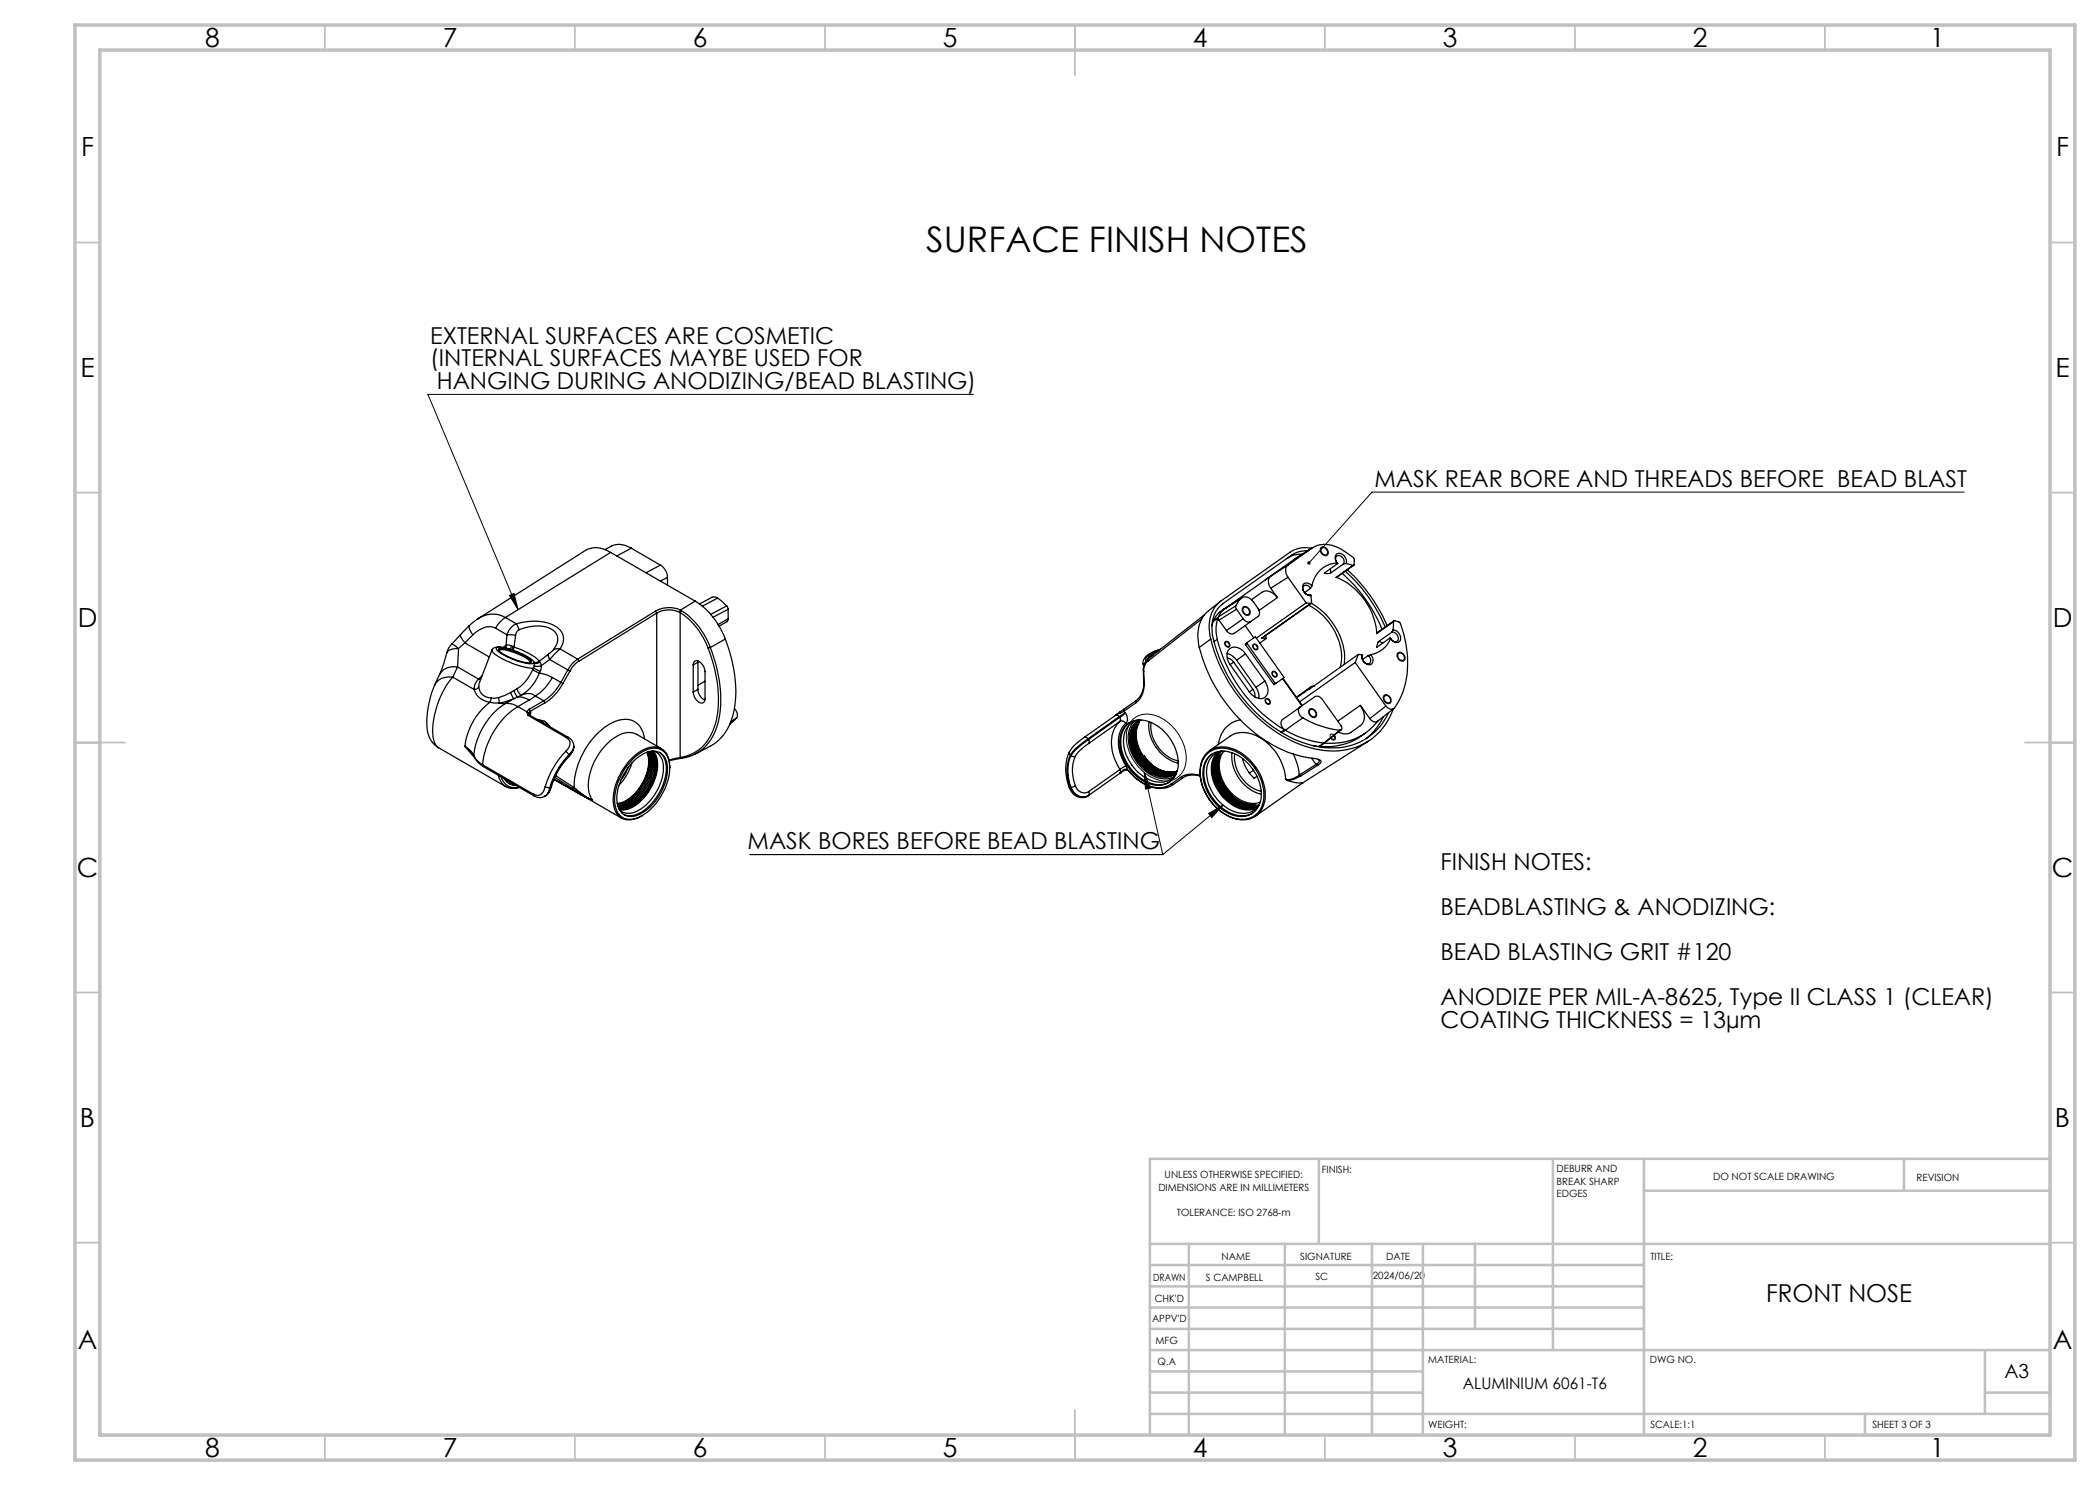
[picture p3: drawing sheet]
<svg xmlns="http://www.w3.org/2000/svg" width="420mm" height="297mm" viewBox="0 0 420 297" stroke-linecap="round" stroke-linejoin="round" font-family="sans-serif">
<g fill="none" stroke="#000" stroke-width=".25">
<path d="M122.1 110.5a4.7 4.7 0 0 0-5-.4l-21.5 13.7M122.1 110.5l-21 13M122.1 110.5l16.9 9.7M126.3 109.6a4.3 4.3 0 0 0-3.9-.4l-1.4 .7M126.3 109.6l5.8 3.4M126.3 109.6l-2.9 1.6M132.1 113a2.95 2.95 0 0 1 1.4 2.5M132.1 113l-2.9 1.5M133.5 115.5v1.5M133.5 115.5l-1.4 .7M142.4 119.5l.7-.1 .4 .2M142.4 119.4l-2.5 1.4"/>
<path d="M143.5 119.6l1.8 1.6M143.5 119.6l-3.1 1.6M248.3 119.6a1.67 1.67 0 0 1 2.4 .8l.9 1.3a1.18 1.18 0 0 1 0 1.6l-4.8 3.4a1.28 1.28 0 0 1-1.5-.6M248.3 119.6l-.5 .5-.6 1.1M248.3 119.6l-3.5 2.2M248.4 119.5l-3.4 2.2M254 115.3a1.96 1.96 0 0 0 .1 2.3M254 115.3l-9 6.4M254.1 115.2l-1.1 .8M254.1 115.2l-.1 .1M254.1 117.6l1.4 1.9M255.5 119.5a2.41 2.41 0 0 0-3.1-1l-2.1 1.4"/>
<path d="M255.5 119.5l-3.7 2.6M257.6 113a1.75 1.75 0 0 0 0 2.5M257.6 115.5l3.6 5.1M257.6 115.5l-3.5 2.1M257.6 113l-3.5 2.2M258.9 111.8l-4.8 3.4M259.1 111.7l-.2 .1M260.5 110.8l-1.7 .2-1.4 .7M261.5 110.2l-1.7 .1-1.5 .7-13.8 9.8a6.5 6.5 0 0 0-1.8 7 30.3 30.3 0 0 0 17.6 20.6 14.6 14.6 0 0 0 13.1-.8 11.6 11.6 0 0 0 4.3-5M262.1 117.6a.78 .78 0 0 0-.7-.6 .78 .78 0 0 0-.8 .6 1.17 1.17 0 0 0 1.4 1.3l.2 .2M262.1 117.6l-1.2 .9M262.2 119.1l.1 1.5-.2 .1"/>
<path d="M262.4 109.6a5.6 5.6 0 0 0-4.4 .9l-13.8 9.7a6.8 6.8 0 0 0-2.2 6.9l.1 .7M262.4 109.6a6 6 0 0 1 6.8 .9l1.6 1.2v1.3l-.3 .1M262.4 117.2a.97 .97 0 0 0-1.1-.6 .97 .97 0 0 0-.8 .9 1.67 1.67 0 0 0 1.7 1.6M262.4 109.6l-4.8 3.4M262.4 117.2l-.3 .4M262.5 109.5l-3.6 2.3M264.4 109.6a.86 .86 0 0 1 .9 .3 .86 .86 0 0 1 0 1.1 .91 .91 0 0 1-.9-.4 .91 .91 0 0 1 0-1zM266 113.8l.1 .3-.1 .6M267.2 115.5a13.2 13.2 0 0 1 8.1 11.2M267.4 112.6a1.1 1.1 0 0 1-.4-1.1 1.1 1.1 0 0 1 .8-.8 1.65 1.65 0 0 1 1.4 2M267.4 112.6a5.4 5.4 0 0 0-5 4.6M267.4 112.6l.1 .1"/>
<path d="M267.5 112.7l-2.6 1.9 1.1 .1M267.5 112.7a.83 .83 0 0 1-.4-.9 .83 .83 0 0 1 .8-.7 1.24 1.24 0 0 1 .8 1.7M268.5 114.7a30 30 0 0 1 7.9 11.1M268.7 112.8l-2.7 1.9M269.1 114.3a31.7 31.7 0 0 1 7.9 11.1M269.2 112.7l1.3 .4M269.2 112.7l-.5 .1M269.5 114a32.5 32.5 0 0 1 7.9 11.1M270.5 113.1l-3.3 2.4M270.8 113.1l-3.6 2.4M86.9 137a17.8 17.8 0 0 0-1.3 9.6 4.5 4.5 0 0 0 2.1 2.9M87.9 135l-1 2"/>
<path d="M89.4 130.6l-.9 2.7-.6 1.7M90.3 128.8a3.3 3.3 0 0 0-.9 1.8M90.3 128.8l.4 .1 1 .8M90.6 135.4a16.7 16.7 0 0 0-3.9 12.5l.4 1.1 .6 .5M90.6 135.4a3.3 3.3 0 0 0-3.7 1.6M90.6 135.4l4.2 2.5M91.5 133.4a3.3 3.3 0 0 0-3.6 1.6M91.5 133.4l-.9 2M91.5 133.4l4.2 2.4M91.7 129.7l-.2 3.7M91.7 129.7a2.28 2.28 0 0 0-2.3 .9M92.1 126.9l-1.8 1.9"/>
<path d="M92.1 126.9a2.38 2.38 0 0 0 .9 1.7M93 128.6l-1.3 1.1M93 128.6l4.9 2.8M93.9 125.1l-1.8 1.8M93.9 125.1a2.02 2.02 0 0 0 .7 1.9M94.6 127l-1.6 1.6M94.8 137.9a3.7 3.7 0 0 0 3.2 2.6M95.6 123.8l-1.7 1.3M95.7 135.8l-.7 1-.2 1.1M95.7 135.8l.4 .1M95.7 137.4a2.46 2.46 0 0 0 2.5 2.2M95.7 137.4a.95 .95 0 0 1-.9 .5"/>
<path d="M96.4 135.1l-.7 .7M98.2 139.6l-.2 .9M98.4 130l-2.6 6.6-.1 .8M98.4 130a2.48 2.48 0 0 0 1.5 1.4 15.8 15.8 0 0 0 6.8 2.2M99.1 125.7a3.7 3.7 0 0 0-4.1 .9l-.4 .4M99.1 125.7l2.3 1.3M99.7 139.5l-1.5 .1M99.7 139.5l.1 1.1M99.7 129.7a8.7 8.7 0 0 1 5.1 1.4 2.34 2.34 0 0 1 1.5 1.3l-.1 .1a8.6 8.6 0 0 1-5-1.4 2.34 2.34 0 0 1-1.5-1.2zM99.8 130.1a1.25 1.25 0 0 1 1.5-.1l2.4 .8a4.1 4.1 0 0 1 2.3 1.7M101.1 123.5a5.4 5.4 0 0 0-2 2.2M101.1 123.5a5.1 5.1 0 0 0-5.5 .3"/>
<path d="M101.1 123.5l2.2 1.2M101.2 129.1l.4-.1 .7 .2M101.2 129.1l-.6 .4M101.2 129.1v.5M101.4 127l1.7 .1M101.4 127l-.2 2.1M102 129.9l-.2-.1a3.8 3.8 0 0 0-3.2-.1l-.2 .3M102 129.9h.1M102 129.9l.4 .1M102.1 129.9a4.7 4.7 0 0 0-2.8-.3v.1a2.35 2.35 0 0 0 1.4 1.3l1.7 .8 1.8 .6a3.3 3.3 0 0 0 2.5 .2M102.1 129.9l.3 .1M102.1 138.5l-2.4 1"/>
<path d="M102.1 138.5l.7 1.2M102.3 129.2l-.3 .7M102.3 129.2l.3 .1M102.4 130l.3 .1M102.6 129.3l-.2 .7M102.6 129.3l.2 .1M102.7 130.1l1.8 .7a5.2 5.2 0 0 1 2.3 1.7M102.8 139.7l-2.2 .8-.8 .1M102.8 138.1l.2 .6 .5 .7M102.8 129.4l2.5 1.1a5.5 5.5 0 0 1 2.5 1.8M102.8 129.4l-.1 .7M102.8 138.1l-.7 .4"/>
<path d="M102.8 139.7l-1.7 1M103.1 127.1l-.3 2.3M103.3 124.7a10.1 10.1 0 0 1 8.1 .7 2.92 2.92 0 0 1 .6 4.4M103.3 124.7l.5 1.2M103.3 124.7l-1.3 1-.6 1.3M103.4 137.8l.2 .6 .6 .6M103.4 137.8l-.6 .3M103.5 139.4h1l1.3 .6M103.5 139.4l-.7 .3M103.8 125.9a1.36 1.36 0 0 0-.7 1.2M103.8 125.9a7.5 7.5 0 0 1 6.9 .2 2.31 2.31 0 0 1 .4 3.2l-.4 .6M104.2 139a2.69 2.69 0 0 1 2.9 .2"/>
<path d="M104.2 139l-.7 .4M106.5 134a8.5 8.5 0 0 1-3.1 3.8M106.5 134l1.4 .7M106.7 132.6h.1M106.7 133.6l1.4 .7M106.7 133.6l-.2 .4M106.8 132.6l.1 .5M106.8 132.5h.1M106.9 133.1l-.2 .5M106.9 132.5l-.2 .1M106.9 133.1l.3 .2 1.1-.2M106.9 132.5l-.1 .1"/>
<path d="M107.1 139.2l-1.3 .8M107.1 139.2l1.7 1M107.8 132.3l-.5 .2h-.5M107.8 132.3l.1 .1M107.8 132.3l-.4 .3-.5-.1M107.9 134.7l-.6 1.1a7.8 7.8 0 0 1-3.1 3.2M107.9 134.7l1.3 .2 1.3 .6M107.9 132.4l.4 .7M107.9 132.4a1.01 1.01 0 0 1-1.1 .2M108.1 134.3l-.2 .4M108.3 133.1l-.2 1.2M109.7 130.8l.2 1.1"/>
<path d="M109.7 130.8l-1.9 1.5M109.9 131.9l-1.6 1.2M109.9 131.9l3.7 2.1M110.5 135.5a10.1 10.1 0 0 1-3.4 3.7M110.5 135.5l1.7 1M110.7 129.9l-1 .9M112 129.8l-2.1 2.1M112 129.8l-.7-.1-.6 .2M112 129.8l3.5 2M112.2 136.5a9.6 9.6 0 0 1-3.4 3.7M112.2 136.5l.4 .2M112.6 136.7a10.3 10.3 0 0 1-3.6 3.9"/>
<path d="M113.6 134l-1.4 2.5M113.6 134l.4 .2M114 134.2l-1.4 2.5M115.5 131.8a5.8 5.8 0 0 0-1.9 2.2M115.5 131.8l.3 .5M115.8 132.3a4.9 4.9 0 0 0-1.8 1.9M131.1 122.2l-15.6 9.6M131.1 122.2l.2 .4M131.3 122.6l-15.5 9.7M131.3 122.6v26.6M135.9 122.4a5 5 0 0 0-4.6 .2M135.9 122.4l.1 .1"/>
<path d="M136 122.5a14.7 14.7 0 0 1 5.6 7.1M136 122.5v29M136.1 122a5.5 5.5 0 0 0-5 .2M136.1 122l.2 .1M136.1 122l-.2 .4M136.3 122.1a14.9 14.9 0 0 1 5.8 7.4M136.3 122.1l-.3 .4M138.6 133a.77 .77 0 0 1 .5-.8 .77 .77 0 0 1 1 .3l.6 .7 .3 .9v5.7a.83 .83 0 0 1-.7 .9 .83 .83 0 0 1-.9-.6l-.5-.8-.3-.9M138.6 133v5.4M139 120.2a15.1 15.1 0 0 1 6.1 7.6M139 120.2l-2.9 1.8M139.6 137.9a2.43 2.43 0 0 0 1.4 2.1"/>
<path d="M139.6 132.4l-1 .6M139.6 132.2v5.7M139.6 137.9l-1 .5M141 136.2l-1.4 .9M141.6 129.6a25.2 25.2 0 0 1 1.5 15.2 8.7 8.7 0 0 1-6.3 6.5l-.8 .2M142.1 129.5a24.7 24.7 0 0 1 1.3 15.7 8.5 8.5 0 0 1-7 6.5M142.1 129.5l-.5 .1M145.1 127.8a25.1 25.1 0 0 1 1.3 15.8 9.1 9.1 0 0 1-4.4 5.7l-3 1.5M145.1 127.8l-3 1.7M145.3 121.2l.3 .6M145.3 121.2l-3.2 1.7M145.6 123.8l-.1 .5-1.7 .9"/>
<path d="M145.6 121.8v2M145.6 121.8l-3 1.7M145.6 123.8l-2 1.1M228.6 132.8l.2 .3M228.6 132.8l.1 .4M228.7 134v.2M228.7 134v2.5M228.7 136.5a4.2 4.2 0 0 1-1.5 3.7M228.7 134.2l.1 2.5M228.7 136.5l.1 .2M228.8 136.7a4.5 4.5 0 0 1-1.6 3.9M229.6 132.3a2.42 2.42 0 0 0-.9 1.9"/>
<path d="M229.6 131.8a2.61 2.61 0 0 0-.9 2.2M229.6 131.8v.5M230.6 131l-.5 .4M231.6 130.2a3.4 3.4 0 0 0-2 1.5v.1M232 129.9a3.9 3.9 0 0 0-2.9 1.9l.1 .4M232.1 129.9a4.4 4.4 0 0 0-3.5 2.5v.4M239.9 129.5a31.4 31.4 0 0 0 16.8 20.6 22.9 22.9 0 0 0 6.8 1.7l.7 .3v.2v.2l-.7 .6M240.3 123.8l-10.7 8.5M240.9 122.9l-11.3 8.9M242.1 127.8a31 31 0 0 0 18 21.1 15.1 15.1 0 0 0 13.3-.5 12.7 12.7 0 0 0 5.3-6.6M242.1 127.8l-2.2 1.7M242.6 124.2l-.2 1"/>
<path d="M242.6 124.2h.1M243.5 127.9a29.6 29.6 0 0 0 13.4 18M243.5 127.9l-.7 .4M243.7 123.5a7 7 0 0 0-.2 4.4M243.7 123.5l.1 .5M243.7 123.5l-1.1 .7M243.7 123.4l-1.1 .8M243.8 124l1.5 2.1M243.9 122.5l-.7 .8-.6 .9M244 120.4l-2.3 1.8a6.7 6.7 0 0 0-2 6.6l.2 .7M244.8 121.8l-1.1 1.6M244.8 121.8l-.9 .7"/>
<path d="M244.9 121.7l-1 .8M244.9 121.8h-.1M245.2 128.4a.51 .51 0 0 1 .6 .3 .51 .51 0 0 1-.2 .6 .56 .56 0 0 1-.5-.3 .56 .56 0 0 1 .1-.6zM245.4 130.7l1.1 .5 .8 .8M245.5 131.6l.6 .2 .6 .6M246 132.9l3.9 5.5M246.7 132.4l3.9 5.5M246.7 132.4l-.7 .5M247.2 121.2l-3.5 2.2M247.2 121.2l.1 .6M247.3 121.8l-3.5 2.2M247.3 121.8l1.3 2"/>
<path d="M247.3 132l3.9 5.5M248.6 123.8a1.25 1.25 0 0 0 1.6 .5M248.6 123.8l-3.3 2.3M248.7 121.5a.87 .87 0 0 1 1 .3 .87 .87 0 0 1 0 1.1 .91 .91 0 0 1-1-.4 .91 .91 0 0 1 0-1zM249 125.1l1.8 2.5M249.1 130.8a2.34 2.34 0 0 0-3.2-1.1 2.45 2.45 0 0 0 .1 3.2M249.1 128.9l5.6 7.9M249.1 130.8l3.9 5.4M249.1 130.8l-1.8 1.2M249.4 128.5l-.3 .2v.2M249.4 128.5v.2M249.4 128.5l1.7-1.2 5.7 8.2-1.6 1.2"/>
<path d="M249.4 128.7l5.6 7.9M249.4 128.7l-.3 .2M250.6 137.9l.3 .6 .1 .9M250.6 137.9l-.7 .5M250.8 128.9a.53 .53 0 0 1 .6 .3 .53 .53 0 0 1-.2 .7 .59 .59 0 0 1-.5-.4 .59 .59 0 0 1 .1-.6zM251.2 137.5l.6 1.4v.8M252.4 127.6l.8 .1M253 136.2a2.34 2.34 0 0 1-.2 3.4 2.58 2.58 0 0 1-2.9-1.2M253 136.2l-1.8 1.3M253.2 127.1v.6M253.2 127.7l-1.2 .9M253.3 139.8a.51 .51 0 0 1 .6 .3 .51 .51 0 0 1-.3 .7 .56 .56 0 0 1-.4-.4 .56 .56 0 0 1 .1-.6z"/>
<path d="M254.6 134.4a.53 .53 0 0 1 .6 .2 .53 .53 0 0 1 0 .7 .58 .58 0 0 1-.6-.9zM255 136.6l.2 .1M255 136.6l-.3 .2M255.2 136.7l-.3 .2-.2-.1M256.5 135.7l3.9 5.5M256.6 135.7l3.9 5.4M261.2 120.6l.9 .1M261.2 120.6l-10 7M261.7 121a12.3 12.3 0 0 1 6.6 11.2l-.3 1.3M262 137.7l-2.7 1.9M262.1 120.7l-9.7 6.9M262.2 137.3l-2.9 2.1"/>
<path d="M262.3 120.7l-9.9 6.9M262.3 120.6a13.4 13.4 0 0 1 6.6 11.2v1.1M262.7 137.2a.61 .61 0 0 0-.7 .5M262.7 137.2h.1M271 132.5l-11.1 7.9M271 132.5l6.2 8.7M271.7 130.9l.7 .1M271.7 130.9l-9.8 6.9 .1-.1M271.7 130.9l-.7 1.6M272.4 131l.1 .2a1.16 1.16 0 0 0 .3 1.2 1.16 1.16 0 0 0 1.1 .3 1.07 1.07 0 0 0-.3-1.6M273.6 131.1l-1.1 .8M274.1 130.9a1.2 1.2 0 0 1-.1 2.1 1.67 1.67 0 0 1-1.6-2"/>
<path d="M274.1 130.9l-.5 .2M275.7 128.3h.3l.5 .3M277 139.2a.85 .85 0 0 1 .9 .3 .85 .85 0 0 1-.1 1 .88 .88 0 0 1-.9-.3 .88 .88 0 0 1 .1-1zM278.1 127.6l-2.8 1.9 .4-1.2M278.1 127.6v.1M278.1 127.7a5.1 5.1 0 0 1-4 3.2M278.4 126.4a1.17 1.17 0 0 1 1 1.8 .99 .99 0 0 1-1.3-.6M278.4 126.4l-2.7 1.9M278.6 126a1.63 1.63 0 0 1 1.4 2.2 1.13 1.13 0 0 1-1.9-.5M278.6 126l-.2 .4M278.7 124.4l-.1 1.6M278.7 124.4l.2-.3 1 .3a19.1 19.1 0 0 1-.1 15.8 2.75 2.75 0 0 1-1.3 1.6 1.51 1.51 0 0 1-1.3-.6"/>
<path d="M278.7 124.4l-3.4 2.3M278.8 124.2l-3.5 2.5M279.6 130.8a.84 .84 0 0 1 1.1 .2 .84 .84 0 0 1-.1 1.1 .96 .96 0 0 1-1-1.3zM87.7 149.5l13.5 7.8M93 149.3a4 4 0 0 1 1.8 1.8M93 149.3l1.8 2M93 149.3l1.3 1.3M94.3 150.6l.5 .7v-.2M94.8 151.1a4.1 4.1 0 0 0 1.7 1.9M94.8 151.3l.6 .9 1.3 1.1M96.5 153l.2 .3 10.2 5.9M96.5 153l10.2 5.9"/>
<path d="M98 140.5a12.8 12.8 0 0 0-5 8.8M98 140.5l1.8 .1M99.7 155a3.1 3.1 0 0 0 4.2 2.5M99.8 140.6l1.3 .1M100.2 155.4a2.85 2.85 0 0 0 3.6 2M101.1 140.7a4.2 4.2 0 0 1 2.5 .6M101.1 140.7a14.3 14.3 0 0 0-6.3 10.4M101.7 156.7l1.2 .2M102 156.4l-1.1-.7a2.59 2.59 0 0 0 2.3 1.4M103.6 141.3a15.9 15.9 0 0 0-7.1 11.7M103.6 141.3l1.8 1.1M105.4 142.4l.2 .7"/>
<path d="M105.4 142.4l.3 .2M105.6 143.1l7.7 4.4M105.7 142.6l-.1 .5M105.8 142.9l.2 .1M105.8 141.8l-.4 .6M105.8 141.8l.3 .4M105.8 140l-2.2 1.3M106 143l-.4 .1M106 143l7.6 4.5M106.1 142.2v.3M106.1 142.2l-.4 .4M106.1 142.7v.4"/>
<path d="M106.1 142.5l-.3 .4 .3-.2M106.1 142.5v.2M106.7 158.9l.2 .3M106.9 159.2a2.06 2.06 0 0 0 2 .1M107.6 144a2.47 2.47 0 0 1 2.4 1.3M107.6 144l.6 .2 .5 .4M108.8 140.2l-3 1.6M108.8 140.2l.2 .4M108.9 144.2l.8 1M109 140.6l-2.9 1.6M109 157.3l-.2 .7a1.39 1.39 0 0 1-2.1 .9M109 157.3l1 .2"/>
<path d="M109 159.2l-.1 .1M110 157.5a2.66 2.66 0 0 1-1.1 1.8M110.1 157.5h-.1M110.2 157.4l-.3 1-.9 .8 .5-.4 .6-1.3M110.8 155.9l5.5 3.1zM110.8 155.8l1.7 1M111 155.5l3.4 2.2M111.1 155.1l.2 .1M111.3 155.2l3.6 2.3M111.3 155.2l-.2 .1M113.1 150.3a17.2 17.2 0 0 0-4.1 7M113.1 150.3l.7 .7"/>
<path d="M113.3 147.5a1.46 1.46 0 0 1 .2 2.5l-.4 .3M113.6 147.5a2.26 2.26 0 0 1 .2 3.8M113.6 147.5h-.3M113.8 151.3a16.4 16.4 0 0 0-3.6 6.2h-.1M113.8 151a16.3 16.3 0 0 0-3.8 6.5M113.8 151.1a15.4 15.4 0 0 0-3.7 6.4M113.8 151.1v.2M113.8 151v.1M114.4 157.7l2.9 1.8M114.7 149.2a2.18 2.18 0 0 1-.9 1.8M114.7 149.3l.1 .2a3 3 0 0 1-1 1.6M114.9 157.5l2.5 2"/>
<path d="M114.9 157.5l-.5 .2M116.2 158.9l1.5 .8M116.2 158.9l1.1 .6M116.2 159l8.1 4.6M117.3 159.5l1.2 .4M117.3 159.5h.1M117.4 159.5l1.1 .4M125.7 153.5l-.5 1-1 1.5M126.4 152.6a11.7 11.7 0 0 1-2.6 4.5M126.5 151.9a6 6 0 0 1 5.1-2.2 3.4 3.4 0 0 1 2.3 3.9 11.8 11.8 0 0 1-6.4 10 3.1 3.1 0 0 1-4.5-2.6 11.4 11.4 0 0 1 3.5-9.1zM126.8 152.2a5.1 5.1 0 0 1 4.8-1.8 3.2 3.2 0 0 1 1.9 3.4 10.6 10.6 0 0 1-6.3 9.4 2.82 2.82 0 0 1-3.8-2.8 11 11 0 0 1 3.4-8.2zM127 158.8l-.4 .3a5 5 0 0 1-3.1 1.8"/>
<path d="M128.9 147.8a4 4 0 0 0-5.9-3.5 14.9 14.9 0 0 0-7.9 10.6l-.2 1.3v1.3M129.4 150.5a7.5 7.5 0 0 1-1.3 6.8 6.8 6.8 0 0 1-4.7 3.4M129.5 150.4a7.7 7.7 0 0 1-1.4 7.1l-1.1 1.3M129.5 150.4a7.2 7.2 0 0 1-1 6.4l-1.5 2M129.7 150.4a7.1 7.1 0 0 1-1 6.5 7.2 7.2 0 0 1-5.2 4M129.8 150.4a6.1 6.1 0 0 1-.4 5.8 8.3 8.3 0 0 1-5.2 4.8l-.7 .1M129.9 150.3a5.3 5.3 0 0 1 .2 5.1 9.2 9.2 0 0 1-5.6 5.8h-.9M130 150.3a5.1 5.1 0 0 1 .3 5.2 9.1 9.1 0 0 1-5.6 5.8h-1.1M130.1 150.3a3.7 3.7 0 0 1 .9 3.5 9.9 9.9 0 0 1-5.3 7.5 3.1 3.1 0 0 1-2.1 .1M130.4 150.2a5.2 5.2 0 0 1 .3 5.5 9.8 9.8 0 0 1-5 5.7l-.7 .2h-1.2M130.4 150.2a5.2 5.2 0 0 1 .4 5.6 9.2 9.2 0 0 1-5.7 6l-1.3-.1M130.6 150.2a3.3 3.3 0 0 1 2.1 3.9 10.4 10.4 0 0 1-5.9 8.4 2.71 2.71 0 0 1-2.9-.6 4.6 4.6 0 0 0 4-1.5 10.4 10.4 0 0 0 3.5-8.5l-.2-.8z"/>
<path d="M131.9 150.5a4.5 4.5 0 0 1 1.2 4.9 10.9 10.9 0 0 1-5.7 7.5l-1.3 .3-1.4-.3M132.3 149.8l-5-2.9a4 4 0 0 0-4.1 .5 11.9 11.9 0 0 0-5.4 10.9l.7 1.6M133.9 153.6a3.8 3.8 0 0 0-2.3-4.2 6.6 6.6 0 0 0-5.7 2.7 12 12 0 0 0-3.2 8.9 3.1 3.1 0 0 0 4.6 2.7l1.1-.6M136 151.5l-2.2 .5M136 151.5l.4 .2M136.4 151.7l-2.6 .4M146.9 141.7a1.58 1.58 0 0 1 .4 1.9M147.3 143.6l-1.3 1.2M147.3 143.6l-1.1 .8M213.9 157.5a2.57 2.57 0 0 0 3.7 1.7M213.9 157.5h.2M213.9 150.4a9.1 9.1 0 0 0 0 7.1"/>
<path d="M213.9 150.4v.3l.2 .3M214.1 151a8.4 8.4 0 0 0 0 6.5M214.1 157.5a2.48 2.48 0 0 0 3.5 1.7M214.1 151l.1 .1M214.2 151.1a.71 .71 0 0 0 .9 .1M214.2 151.1a8.2 8.2 0 0 0 0 6.4M214.2 157.5a2.53 2.53 0 0 0 3.5 1.6M214.2 157.5h-.1M215.1 157.2a1.82 1.82 0 0 0 2.6 1.1M215.1 151.2a7.4 7.4 0 0 0 0 6M215.1 157.2l-.9 .3M216.8 147.5l-.8 .6a7.6 7.6 0 0 0-2.1 2.3"/>
<path d="M216.8 147.5a.59 .59 0 0 1 .8 .3M217.6 147.8l-.5 .3a13.3 13.3 0 0 0-3 2.9M217.6 147.8l.1 .1M217.7 147.9l-.4 .3a11 11 0 0 0-3.1 2.9M217.7 147.9l.1 .3-.1 .5M217.7 159.1l-.1 .1M217.7 148.7l-.2 .2a8.5 8.5 0 0 0-2.4 2.3M217.7 158.3l.1 .6-.1 .2M223.8 143.3a.51 .51 0 0 0-.7-.2l-6.3 4.4M223.8 143.3l-6.2 4.5M223.8 143.3l.1 .2M223.9 143.5a.6 .6 0 0 1 .1 .8"/>
<path d="M223.9 143.5l-6.2 4.4M223.9 154.7l-6.2 4.4M224 154.7h.1M224 144.3a6.8 6.8 0 0 0-1 7.7l1 1.9M224 153.9a.55 .55 0 0 1-.1 .8M224 144.3a.94 .94 0 0 1 1.2 .3M224 144.3l-6.3 4.4M224 153.9l-6.3 4.4M224 142.4l-.9 .6M224 142.4l.1 .2M224.1 142.6l-1 .5M224.3 154.4l-.3 .3"/>
<path d="M224.3 154.4h.1M224.3 154.4l-.4 .3M224.8 142.2l.2 .3M224.8 142.2l-.7 .4M224.8 141.8l-.8 .6M224.8 141.8v.4M225 142.5l-1.2 .8M225 142.5l.1 .2M225.1 142.7a1.56 1.56 0 0 1 .1 1.9M225.1 142.7l-1.2 .8M225.2 144.6a5.8 5.8 0 0 0-.9 6.8l.9 1.7M225.2 153.1l.3 .9"/>
<path d="M225.2 153.1l-1.2 .8M225.2 145.1a4.7 4.7 0 0 1 5.7-.3 9.3 9.3 0 0 1 4.7 8.8 4.1 4.1 0 0 1-6.1 3 9.1 9.1 0 0 1-5.4-9.4l.3-1zM225.5 154l.4 .3M225.5 154l-.3-.2a.9 .9 0 0 0-.9 .6M225.5 154l.1 .1M225.6 154.1h-.6l-.7 .3M225.6 154.1l.3 .3M225.8 144.6a5.3 5.3 0 0 0-1.3 5.9 8.8 8.8 0 0 0 7.3 6.4l1.4-.2 .8-.4M225.9 154.3a7.6 7.6 0 0 0 7 3.1l1.3-.6M225.9 154.3v.1M225.9 154.4a7.9 7.9 0 0 0 7.3 3.2l1.4-.7M226.8 144.3a5.5 5.5 0 0 0-.7 5.8 8.4 8.4 0 0 0 6.5 5.6h1l1.1-.3"/>
<path d="M226.9 145.2a6.7 6.7 0 0 0 1.6 7.5 5.6 5.6 0 0 0 6 2.2l.9-.6M227.1 146.9a8.2 8.2 0 0 0 1.5 4.4M227.1 145.1a6.8 6.8 0 0 0 1.5 7.4 6.3 6.3 0 0 0 5.4 2.4M227.2 140.6l-2.4 1.6M227.2 140.2v.4M227.2 140.2l-2.4 1.6M227.3 145a6.6 6.6 0 0 0 1.5 7.4 6.2 6.2 0 0 0 5.4 2.4M227.5 152.1a6.7 6.7 0 0 0 6.1 3.3l.9-.3 .8-.5M227.5 144.8a6.8 6.8 0 0 0 1.5 7.5 6.3 6.3 0 0 0 5.4 2.4M227.5 144.2a5.1 5.1 0 0 0-.9 6.2l.9 1.7M227.6 152l-.1 .1M227.7 144a4.1 4.1 0 0 0-2.9 5 8.6 8.6 0 0 0 6.9 7.4 3.6 3.6 0 0 0 3.6-1.7"/>
<path d="M227.7 152a6.8 6.8 0 0 0 6.1 3.3l1.3-.5M227.7 144.7a7 7 0 0 0 2.2 8.1 5.5 5.5 0 0 0 4.7 1.7M227.7 152h-.1M227.9 144a4.2 4.2 0 0 0-1.8 4.8l.2 1.2 1.2 2.1M227.9 144.4a6.5 6.5 0 0 0 1.2 7.4 6 6 0 0 0 6.2 2.5l.1-.1M228.2 144a3.9 3.9 0 0 0-2 4.5 8.1 8.1 0 0 0 1.4 3.5M228.8 151.2a6.3 6.3 0 0 0 5.9 3.2M228.8 151.2a6.4 6.4 0 0 0 5.9 3.2l.7-.2M228.8 151.2h.1M229.8 144.3a8 8 0 0 0 5.9 8.3M230.2 144.5a7.4 7.4 0 0 0 5.5 7.7M234.2 156.8l.4 .1"/>
<path d="M235.2 154.7l-.2 .1M235.4 154.3l-.8 .2M236.1 155.5l-1.9 1.3M236.1 155.5l.4 .1M236.5 155.6l-1.9 1.3M240 155.1a4.3 4.3 0 0 0-3.9 .4M240 155.2a4.1 4.1 0 0 0-3.5 .4M241.2 151a4.9 4.9 0 0 1 6.3-.5 10 10 0 0 1 5.2 9.7 4.4 4.4 0 0 1-6.3 3.3 10 10 0 0 1-6.3-10.2l.3-1zM241.5 150.5a5.2 5.2 0 0 1 6.1-.3 10.3 10.3 0 0 1 5.4 10 4.5 4.5 0 0 1-6.5 3.4 10.2 10.2 0 0 1-6.3-11l.4-.9zM241.7 151.4a4.5 4.5 0 0 1 5.6-.5 9.1 9.1 0 0 1 4.8 9.2 4 4 0 0 1-5.8 2.8 9.1 9.1 0 0 1-5.6-9.2l.2-1zM241.9 150.1l4.1-2.8a5.7 5.7 0 0 1 6.6 .6 10.6 10.6 0 0 1 4.5 7.9M242.4 150.8a5.1 5.1 0 0 0-1.4 5.6 9.2 9.2 0 0 0 6.6 6.7h1.5l.9-.2 .6-.4"/>
<path d="M243.4 151.3a6.7 6.7 0 0 0 1 6.9 6.6 6.6 0 0 0 6 3.2l.8-.1 .7-.5M243.5 150.5a5.7 5.7 0 0 0-.7 6.1 8 8 0 0 0 7.2 5.4l1.3-.4M243.5 150.7l.5-.4a4.8 4.8 0 0 0-1.3 5.4l.3 1 1 1.8a6.7 6.7 0 0 1-.8-7.4zM243.6 153a8.6 8.6 0 0 0 2.8 6M243.6 151.2a6.9 6.9 0 0 0 1.6 7.7 6.5 6.5 0 0 0 5.4 2.4M243.8 151.1a6.7 6.7 0 0 0 1 6.8 6.7 6.7 0 0 0 6 3.3M244 150.9a7.4 7.4 0 0 0 2.2 8.4 5.8 5.8 0 0 0 4.8 1.7M244 158.5a6.6 6.6 0 0 0 6.7 3.2l1-.5M244.2 158.3l-.2 .2M244.2 158.3a6.9 6.9 0 0 0 6.3 3.3l1.2-.4M244.2 150.8a6.9 6.9 0 0 0 1.5 7.6 6.3 6.3 0 0 0 5.5 2.5M244.2 158.3h.1"/>
<path d="M244.3 150.2a4.2 4.2 0 0 0-2.9 5.3 8.6 8.6 0 0 0 6.6 7.1 3.7 3.7 0 0 0 3.9-1.7M244.5 150.2a4.5 4.5 0 0 0-1.6 5.4l.3 1 1 1.7M244.8 150.2a5.8 5.8 0 0 0 .2 6.8 6.7 6.7 0 0 0 6.5 3.6l.6-.2M246.4 150.5a8.1 8.1 0 0 0 5.9 8.4M246.9 150.8a7.2 7.2 0 0 0 5.3 7.5M248 144a5.3 5.3 0 0 0-4.3 4.9M248.5 151.7a7.8 7.8 0 0 0 2.3 4l.6-.4M250.7 154.1l-.8 .5M256.9 145.9l.2 .1M256.9 145.9l-.7 .5M257.1 146a19.8 19.8 0 0 0 7.7 2.6M257.1 146l-.7 .5"/>
<path d="M257.1 155.8l.4 .3M257.5 156.1a5.4 5.4 0 0 0 3.1 .4l-9.5 6.7M258.7 150.8l.8 2.1 .4 2.1M259.9 155l.3 .2M259.9 155l-.6 .4a2.59 2.59 0 0 1-2.2 .4M260 141.4l-3.5 2.5a1.38 1.38 0 0 0 .4 2M260 141.4a1.41 1.41 0 0 0 .6 2.2M260 141.4l3-2.1a1.15 1.15 0 0 1 1.5 .6l3.7 5.3 .2 .6-.4 .2M260.2 155.2a6 6 0 0 1-2.7 .9M260.6 143.6l-3.5 2.4M260.6 143.6a19.2 19.2 0 0 0 7.4 2.4M262 141.9a.86 .86 0 0 1 1 .4 .86 .86 0 0 1-.1 1 .9 .9 0 0 1-.9-.4 .9 .9 0 0 1 0-1z"/>
<path d="M262.3 151.7l.9 1.2M262.6 149.2l1.2 .1M263.2 152.9l.3 .2M263.2 152.9l-3.3 2.1M263.5 153.1l-3.3 2.1M263.6 151.8l.3 .4-.1 .2-.6 .5M263.8 149.3h.1M264.8 148.6l-1 .7M264.8 148.6h.1M264.9 148.6l-1 .7M266.8 147.1a.43 .43 0 0 1 .1 .7 .43 .43 0 0 1-.7-.2M268 146l-3.2 2.6"/>
<path d="M268.2 146l-3.3 2.6M272.1 141.1a2.94 2.94 0 0 1 0 4l-1.9 1.4-.7 .3h-.7l-1.1-.4M272.1 141.1l1.9 2.6M272.1 141.1l-4.6 3.1M273.1 146.6a12.4 12.4 0 0 1-9.2 2.7M273.6 148.3l-13.3 8.4M275.6 144.2a11.8 11.8 0 0 1-10.7 4.4M276.7 143.4l-.8 1.3-1 1.4-1.7 1.6M277.2 141.2l-3.2 2.5M278.8 141.7l-3.3 2.5a1.1 1.1 0 0 1-1.5-.5"/>
</g>
<g fill="none" stroke="#000" stroke-width=".2">
<path d="M194.7 78.9h-109.1l18 43M392.8 98.4h-118.4l-12.6 14.2M101.9 119.1l.9-.4 .8 3.2zM264.3 109.4a1.02 1.02 0 0 1 1.2 .5 1.02 1.02 0 0 1-.2 1.3 1.12 1.12 0 0 1-1-1.8zM245.1 128.3a.69 .69 0 0 1 .8 .3 .69 .69 0 0 1-.1 .8 .73 .73 0 0 1-.7-.3 .73 .73 0 0 1 0-.8zM248.6 121.4a1.02 1.02 0 0 1 1.2 .4 1.02 1.02 0 0 1-.1 1.2 1.11 1.11 0 0 1-1-.4 1.11 1.11 0 0 1-.1-1.2zM250.7 128.8a.68 .68 0 0 1 .7 .3 .68 .68 0 0 1 0 .9 .73 .73 0 0 1-.7-.4 .73 .73 0 0 1 0-.8zM253.1 139.8a.64 .64 0 0 1 .8 .2 .64 .64 0 0 1-.1 .9h-.3l-.4-.4zM254.5 134.3a.64 .64 0 0 1 .8 .3 .64 .64 0 0 1-.2 .8l-.4-.1-.2-.3-.1-.3zM276.8 139.1a1.03 1.03 0 0 1 1.4 1.1 .7 .7 0 0 1-.6 .6 .7 .7 0 0 1-.7-.6l-.3-.6zM279.5 130.6a1.07 1.07 0 0 1 1.2 .1 1.07 1.07 0 0 1 .3 1.1 .78 .78 0 0 1-.8 .5 .78 .78 0 0 1-.7-.7l-.1-.4zM226.6 143.9a4.9 4.9 0 0 1 5.9-.1 9.5 9.5 0 0 1 4.7 8.8 4.1 4.1 0 0 1-6 3.3 9.3 9.3 0 0 1-5.8-9.8 4.4 4.4 0 0 1 1.2-2.2z"/>
<path d="M228.8 154.5l1.3 3.1-1 .2zM228.8 154.5l3.8 16.4M261.9 141.8a1.02 1.02 0 0 1 1.2 .4 1.02 1.02 0 0 1-.1 1.3 1.11 1.11 0 0 1-1.1-.5 1.11 1.11 0 0 1 0-1.2zM266.2 146.9a.67 .67 0 0 1 .8 .3 .67 .67 0 0 1-.2 .8 .73 .73 0 0 1-.7-.4 .73 .73 0 0 1 .1-.7zM150 170.9h82.6M241.7 162.7l2.9-1.7-2.2 2.5zM244.6 161l-12 9.9"/>
</g>
<g fill="none" stroke="#c0c0c0" stroke-width=".35">
<path d="M65 5v5M115 5v5M165 5v5M215 5v10M265 5v5M315 5v5M365 5v5M15 48.5h5M410 48.5h5M15 98.5h5M410 98.5h5M15 148.5h10"/>
<path d="M405 148.5h10M15 198.5h5M410 198.5h5M15 248.5h5M410 248.5h5M65 287v5M115 287v5M165 287v5M215 282v10M265 287v5M315 287v5M365 287v5"/>
</g>
<g fill="none" stroke="#c0c0c0" stroke-width=".5">
<path d="M263.8 231.8v17M310.6 231.8v38.2M328.8 231.8v55.2M328.8 238.2h81.2M380.8 231.8v6.4M410 231.8h-180v55.2M230 248.8h180M230 257.3h98.8M230 253h98.8M237.8 248.8v38.2M257 248.8v38.2M274.4 248.8v38.2"/>
<path d="M284.6 248.8v38.2M295 248.8v17M230 265.8h98.8M230 261.5h98.8M230 278.5h54.6M230 274.3h54.6M230 270h180M397 278.5h13M397 270v12.8M230 282.8h180M373 282.8v4.2"/>
</g>
<path d="M15 5h400v287h-400zM20 10h390v277h-390z" fill="none" stroke="#c0c0c0" stroke-width=".7"/>
<g fill="#000">
<path d="M101.9 119.1l.9-.4 .8 3.2z"/>
<path d="M228.8 154.5l1.3 3.1-1 .2zM241.7 162.7l2.9-1.7-2.2 2.5zM261.5 112.4v.5l.3-.3-.3 .3a.34 .34 0 0 0 .5-.1 .34 .34 0 0 0 0-.5 .34 .34 0 0 0-.5 .1z"/>
</g>
<text font-size="7.1" x="185.2" y="50.4">SURFACE FINISH NOTES</text>
<g font-size="5.3">
<text x="41" y="9.5">8</text>
<text x="88.5" y="9.5">7</text>
<text x="138.5" y="9.5">6</text>
<text x="188.5" y="9.5">5</text>
<text x="238.5" y="9.5">4</text>
<text x="288.5" y="9.5">3</text>
<text x="338.5" y="9.5">2</text>
<text x="386" y="9.5">1</text>
<text x="16.2" y="31.3">F</text>
<text x="411.2" y="31.3">F</text>
<text x="16.1" y="75.5">E</text>
<text x="411.1" y="75.5">E</text>
<text x="15.5" y="125.5">D</text>
<text x="410.5" y="125.5">D</text>
<text x="15.4" y="175.5">C</text>
<text x="410.4" y="175.5">C</text>
<text x="16" y="225.5">B</text>
<text x="411" y="225.5">B</text>
<text x="15.5" y="269.8">A</text>
<text x="410.5" y="269.8">A</text>
<text x="41" y="291.5">8</text>
<text x="88.5" y="291.5">7</text>
<text x="138.5" y="291.5">6</text>
<text x="188.5" y="291.5">5</text>
<text x="238.5" y="291.5">4</text>
<text x="288.5" y="291.5">3</text>
<text x="338.5" y="291.5">2</text>
<text x="386" y="291.5">1</text>
</g>
<text font-size="4.9" x="353.2" y="260.4">FRONT NOSE</text>
<g font-size="4.7">
<text x="86.1" y="68.8">EXTERNAL SURFACES ARE COSMETIC</text>
<text x="86.1" y="73.3">(INTERNAL SURFACES MAYBE USED FOR</text>
<text x="87.4" y="77.8">HANGING DURING ANODIZING/BEAD BLASTING)</text>
<text x="274.9" y="97.3">MASK REAR BORE AND THREADS BEFORE BEAD BLAST</text>
<text x="149.5" y="169.9">MASK BORES BEFORE BEAD BLASTING</text>
<text x="288.1" y="173.9">FINISH NOTES:</text>
<text x="288.1" y="183">BEADBLASTING &amp; ANODIZING:</text>
<text x="288.1" y="192">BEAD BLASTING GRIT #120</text>
<text x="288.1" y="201.1">ANODIZE PER MIL-A-8625, Type II CLASS 1 (CLEAR)</text>
<text x="288.1" y="205.6">COATING THICKNESS = 13µm</text>
</g>
<text font-size="3.9" x="400.9" y="275.5">A3</text>
<text font-size="3.2" x="292.6" y="277.9">ALUMINIUM 6061-T6</text>
<g font-size="2">
<text x="231.7" y="238.2">DIMENSIONS ARE IN MILLIMETERS</text>
<text x="232.9" y="235.7">UNLESS OTHERWISE SPECIFIED:</text>
<text x="264.4" y="234.6">FINISH:</text>
<text x="311.3" y="234.5">DEBURR AND</text>
<text x="311.3" y="237">BREAK SHARP</text>
<text x="311.3" y="239.5">EDGES</text>
<text x="342.6" y="236">DO NOT SCALE DRAWING</text>
<text x="383.3" y="236.2">REVISION</text>
<text x="235.4" y="243.2">TOLERANCE: ISO 2768-m</text>
<text x="244.3" y="252">NAME</text>
<text x="260" y="251.9">SIGNATURE</text>
<text x="277.2" y="251.9">DATE</text>
<text x="330.1" y="251.9">TITLE:</text>
<text x="230.6" y="256.1">DRAWN</text>
<text x="241.2" y="256.1">S CAMPBELL</text>
<text x="263.1" y="256">SC</text>
<text x="274.6" y="255.9">2024/06/20</text>
<text x="230.9" y="260.3">CHK'D</text>
<text x="230.4" y="264.4">APPV'D</text>
<text x="231.1" y="268.8">MFG</text>
<text x="231.5" y="273">Q.A</text>
<text x="285.6" y="272.5">MATERIAL:</text>
<text x="330" y="272.5">DWG NO.</text>
<text x="285.6" y="285.5">WEIGHT:</text>
<text x="330.1" y="285.6">SCALE:1:1</text>
<text x="374.5" y="285.6">SHEET 3 OF 3</text>
</g>
</svg>
